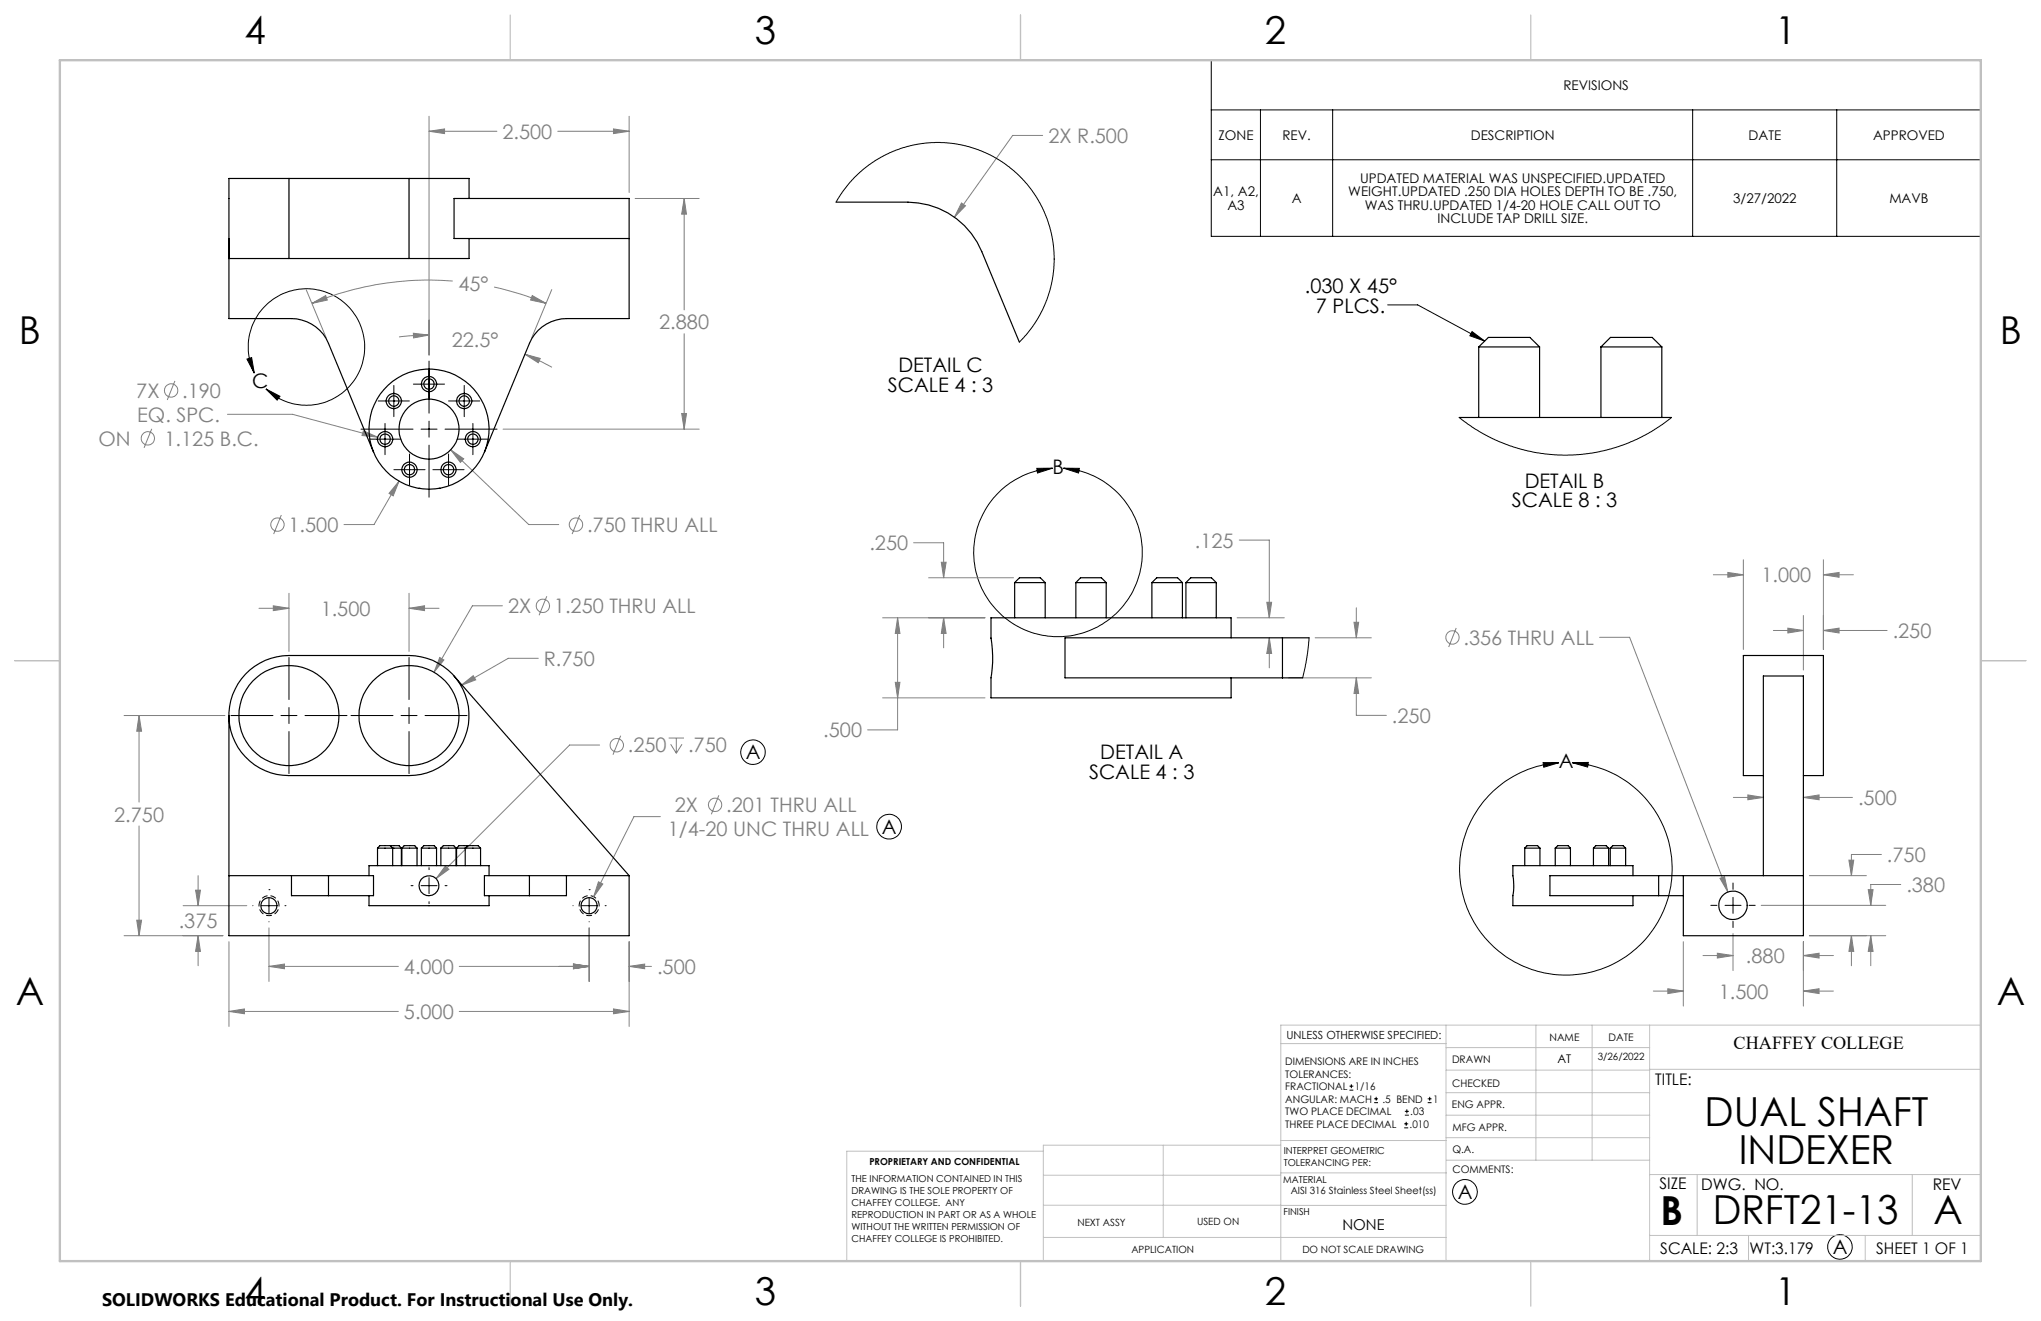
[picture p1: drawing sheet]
<svg xmlns="http://www.w3.org/2000/svg" width="432mm" height="279mm" viewBox="0 0 432 279" stroke-linecap="round" stroke-linejoin="round" font-family="sans-serif">
<g fill="none" stroke="#808080" stroke-width=".21">
<path d="M90.8 27.8l3.3-.5v1zM90.8 24.6v50.5M90.8 27.8h14.3M118 27.8h15.1M129.8 27.3l3.3 .5-3.3 .5zM133.1 24.6v16.1M220.6 28.6h-6.4l-12.3 17.3M95.8 59.4a64.5 64.5 0 0 0-29.8 4.8M134.4 42h13.5M144.7 42l.5 3.3h-1zM144.7 42v23.5M203.4 42.9l.9 .6-2.4 2.4z"/>
<path d="M64.8 61.2l4.2 10.2M66 64.2l2.9-1.7 .4 1zM87.5 70.5l3.3 .4-3.3 .6zM90.8 70.9l-6.4 .4M104.5 60.7l1.2 .3a66.8 66.8 0 0 1 9.8 3.2M111.1 74.9l3.2 .9-.4 .9zM111.1 74.9l5.7 2.8M112.6 62.5l2.9 1.7-3.2-.7zM116.7 61.2l-4.2 10.2M144.7 70.6v20.2M32.1 90.7l-1.6 4M37 80.6l-1.6 4"/>
<path d="M48.1 87.6h13.8l18 4.9M76.9 91.1l3 1.4-3.3-.4zM95.4 95.1l2.7 1.9-.7 .8zM95.4 95.1l16.5 15.8h6.3M106.4 90.8h41.5M144.2 87.5h1l-.5 3.3zM59.5 108.9l-1.6 4.1M84.4 101.8l-1.2 3.1-.9-.5zM84.4 101.8l-5.3 9.1h-6.3M122.7 108.9l-1.7 4.1M193.3 114.8h6.3v7.4M199.1 118.9h1.1l-.6 3.3z"/>
<path d="M262.2 114.2h6.3v16.5M368.8 118.4v19M385.8 118.4v19M54.8 128.7h6.3M57.8 128.1l3.3 .6-3.3 .5zM61.1 125.5v12.3M86.5 128.7l3.3-.6v1.1zM86.5 125.5v12.3M86.5 128.7h6.4M93 139.1l.9 .5-2.1 2.6zM106.3 128.1h-6.4l-8.1 14.1M113.9 139.2h-6.4l-10 5.8"/>
<path d="M115.7 126.1l-1.6 4M186.7 130.7h21.7M189.9 130.7l.5 3.3h-1zM189.9 130.7v23.7h-6.3M196.5 122.2h17.9M199.6 130.7l.6 3.3h-1.1zM199.6 130.7v6.3M261.7 130.7h10M268 127.4h1l-.5 3.3zM268.5 134.9l.5 3.3h-1zM268.5 134.9v6.4M278.2 134.9h11.9"/>
<path d="M286.5 131.6h.9l-.5 3.3zM286.9 128.6v6.3M308.1 132.8l-1.6 4M338.4 134.8h6.4l20.7 53.9M362.5 121.6h6.3M365.5 121.1l3.3 .5-3.3 .5zM375.2 133.4h6.3M378.2 132.9l3.3 .5-3.3 .5zM381.5 130.2v11.5M385.8 133.4l3.3-.5v1zM385.8 121.6l3.3-.5v1zM385.8 133.4h13.4"/>
<path d="M385.8 121.6h6.3M26.2 151.3h21.4M29.4 151.3l.6 3.4h-1.1zM29.4 151.3v18.4M97.5 145l2.6-2.1 .5 .9zM126.9 157.6h-6.4l-28.2 28.2M131.3 155.6l-1.6 4M141.5 156.1h3.2M141.9 157.4l1.2 1.9M143.1 156.1v3.2M144.3 157.4l-1.2 1.9M186.7 147.6h21.7"/>
<path d="M189.4 144.3h1l-.5 3.3zM272.6 143.4h17.5M286.9 143.4l.5 3.3h-.9zM286.9 143.4v7.9h6.4M29.4 174.7v23.2M139.7 172.7h-5.6l-8.5 17M152.1 168.2l-1.6 4M366.7 168.7h6.4M369.8 168.1l3.3 .6-3.3 .5zM381.5 168.7l3.3-.6v1.1zM381.5 168.7h10.4M26.2 197.9h21"/>
<path d="M28.9 194.6h1.1l-.6 3.3zM38.7 191.6h13.5M41.4 188.3h1l-.5 3.3zM41.9 197.9l.5 3.3h-1zM41.9 185.2v6.4M41.9 197.9v6.4M48.4 199.2v17.9M56.9 196.3v11.3M94.2 183.2l.8 .7-2.7 1.9zM124.6 196.3v11.3M126.6 186.5l.9 .5-1.9 2.7zM133.1 199.2v17.9"/>
<path d="M356.1 199.2v13.6M363.9 185.8l.9-.4 .7 3.3zM366.6 197.4v7.9M372.6 191.5h26.4M381.5 199.2v13.6M382.8 197.9h16.2M382.8 185.2h12.1M391.2 181.9h1l-.5 3.3zM391.7 197.9l.5 3.3h-1zM391.7 197.9v6.4M395.3 188.2h1l-.5 3.3zM395.8 197.9l.5 3.3h-1z"/>
<path d="M395.8 197.9v6.4M398 180.7h-6.3v4.5M402.1 187.1h-6.3v4.4M48.4 213.9l3.3-.5v1zM48.4 213.9h35.9M56.9 204.4l3.3-.5v1zM56.9 204.4h27.4M97.2 204.4h27.4M97.2 213.9h35.9M121.3 203.9l3.3 .5-3.3 .5zM129.8 213.4l3.3 .5-3.3 .5zM133.1 204.4l3.3-.5v1z"/>
<path d="M133.1 204.4h4.7M349.8 209.6h6.3M352.8 209.1l3.3 .5-3.3 .5zM360.3 202.1h6.3M363.3 201.6l3.3 .5-3.3 .5zM381.5 202.1l3.3-.5v1zM381.5 209.6l3.3-.5v1zM381.5 202.1h6.4M381.5 209.6h6.4"/>
<circle cx="31.3" cy="92.7" r="1.41"/>
<circle cx="36.2" cy="82.6" r="1.4"/>
<circle cx="58.7" cy="111" r="1.41"/>
<circle cx="121.9" cy="111" r="1.41"/>
<circle cx="114.9" cy="128.1" r="1.41"/>
<circle cx="307.3" cy="134.8" r="1.42"/>
<circle cx="130.5" cy="157.6" r="1.42"/>
<circle cx="151.3" cy="170.2" r="1.4"/>
</g>
<g fill="none" stroke="#000" stroke-width=".21">
<path d="M256.3 12.7h162.8v37.3h-162.8zM256.3 23.2h162.8M256.3 33.8h162.8M266.7 23.2v26.8M281.9 23.2v26.8M358.1 23.2v26.8M388.6 23.2v26.8M52.2 76l1-.4 .6 3.3zM53.8 78.9a12.3 12.3 0 0 1 10-17.8 12.3 12.3 0 0 1 12.8 16 12.3 12.3 0 0 1-19.6 5.8l-.7-.6M90.8 76.4v11M293.6 64.5h6.3l14.2 7.6M311.4 70.1l2.7 2-3.1-1.1z"/>
<path d="M56.3 82.3l2.9 1.5-.6 .8zM76.4 90.8h11M78.2 92.9h6.6M80 84.8h6.6M81.5 89.6v6.6M83.3 99.3h6.6M83.3 81.5v6.6M86.6 96v6.7M87.5 81.2h6.6M89.1 90.8h3.4M90.8 89.1v3.4M90.8 94.2v11"/>
<path d="M91.6 99.3h6.6M94.2 90.8h11M94.9 84.8h6.6M94.9 96v6.7M96.7 92.9h6.7M98.2 81.5v6.6M100 89.6v6.6M219.4 99.1l3.3-.1-3.2 1zM222.7 99a17.8 17.8 0 0 0-14.4 26.6 17.8 17.8 0 0 0 30.1 1.5 17.8 17.8 0 0 0-11.6-27.9l-1.8-.2M225 99l3.4 .1-.2 .9zM61.1 139.1v8.9M86.5 139.1v8.9"/>
<path d="M48.9 151.3h8.8M59.4 151.3h3.4M61.1 149.6v3.4M61.1 154.7v8.9M64.5 151.3h8.9M74.3 151.3h8.8M84.8 151.3h3.4M86.5 149.6v3.4M86.5 154.7v8.9M89.9 151.3h8.9M326.5 161.3h3.3l-3.2 1zM329.8 161.3a22.5 22.5 0 0 0-18.4 33 22.5 22.5 0 0 0 37.6 3.3 22.5 22.5 0 0 0-12.3-35.7l-4-.6"/>
<path d="M332.7 161.3h3.3l-.1 .9zM53.5 191.6h.1M55.2 191.6h3.4M56.9 188.2h.1M56.9 189.9v3.4M56.9 194.9v.1M60.3 191.6h.1M87 187.3h.4M89.1 187.3h3.4M90.8 183.5v.4M90.8 185.6v3.4M90.8 190.7v.4"/>
<path d="M94.2 187.3h.4M121.2 191.6h.1M122.9 191.6h3.4M124.6 188.2h.1M124.6 189.9v3.4M124.6 194.9v.1M128 191.6h.1M361.9 191.5h1.4M364.9 191.5h3.4M366.6 186.8v1.3M366.6 189.8v3.4M366.6 194.9v1.3"/>
<path d="M370 191.5h1.3M285.5 230.6h.8M285.5 229.7h.8M285.9 229.3v.9M290.7 233.2h.8M290.7 232.4h.8M291.1 232v.8M297.1 238.5h.8M297.1 237.7h.8M297.2 235.9h.9M297.2 235.1h.9M297.5 237.3v.8"/>
<path d="M297.6 234.6v.9M302 233.2h.9M302 232.4h.9M302.5 232v.8"/>
<circle cx="159.3" cy="159.1" r="2.59"/>
<circle cx="188.1" cy="174.9" r="2.63"/>
<circle cx="309.9" cy="252.1" r="2.61"/>
<circle cx="389.3" cy="263.7" r="2.59"/>
</g>
<path d="M56.9 193.7a2.12 2.12 0 0 1-1.9-3.1 2.12 2.12 0 0 1 3.7-.2 2.12 2.12 0 0 1-1.6 3.3h-.2M124.6 193.7a2.12 2.12 0 0 1-1.8-3.1 2.12 2.12 0 0 1 3.6-.2 2.12 2.12 0 0 1-1.5 3.3h-.3" fill="none" stroke="#000" stroke-width=".21" stroke-dasharray="1.3 .6" stroke-dashoffset=".7" stroke-linecap="butt"/>
<g fill="none" stroke="#c0c0c0" stroke-width=".21">
<path d="M305.9 216.8v49.9M324.9 216.8v28.6M336.8 216.8v28.6M349 216.8v49.9M419.1 216.8h-148.1v49.9M271 220.7h34.9M305.9 231.1h43.1M305.9 226.3h43.1M305.9 221.6h43.1M305.9 235.9h43.1M349 226.2h70.1M220.7 254.9l85.2 .1"/>
<path d="M220.7 248.6h50.3M220.7 243.5h-41.6v23.2M246.1 242.2v19.5M271 248.1h35M271 242.2h-50.3v24.5M271 241.2h35M305.9 240.6h43.1M306 245.4h43M349 248.4h70.1M359.1 248.4v12.9M404.6 248.4v12.9M220.7 261.7h85.2"/>
<path d="M349 261.3h70.1M369.9 261.3v5.4M394.6 261.3v5.4"/>
</g>
<path d="M108 3.2v9.5M215.9 3.2v9.5M323.8 3.2v9.5M3.1 139.7h9.6M419.1 139.7h9.5M108 266.7v9.6M215.9 266.7v9.6M323.8 266.7v9.6" fill="none" stroke="#c0c0c0" stroke-width=".25"/>
<path d="M12.7 12.7h406.4v254h-406.4z" fill="none" stroke="#c0c0c0" stroke-width=".5"/>
<path d="M56.3 82.3l2.9 1.5-.6 .8zM52.2 76l1-.4 .6 3.3zM326.5 161.3h3.3l-3.2 1zM332.7 161.3h3.3l-.1 .9zM219.4 99.1l3.3-.1-3.2 1zM225 99l3.4 .1-.2 .9zM311.4 70.1l2.7 2-3.1-1.1z" fill="#000"/>
<path d="M57.8 128.1l3.3 .6-3.3 .5zM86.5 128.7l3.3-.6v1.1zM93 139.1l-1.2 3.1 2.1-2.6zM97.5 145l3.1-1.2-.5-.9zM28.9 194.6h1.1l-.6 3.3zM29.4 151.3l.6 3.4h-1.1zM41.9 197.9l.5 3.3h-1zM41.4 188.3h1l-.5 3.3zM56.9 204.4l3.3-.5v1zM121.3 203.9l3.3 .5-3.3 .5zM48.4 213.9l3.3-.5v1zM129.8 213.4l3.3 .5-3.3 .5zM121.3 203.9l3.3 .5-3.3 .5zM133.1 204.4l3.3-.5v1zM126.6 186.5l-1 3.2 1.9-2.7zM94.2 183.2l-1.9 2.6 2.7-1.9zM129.8 27.3l3.3 .5-3.3 .5zM90.8 27.8l3.3-.5v1zM112.6 62.5l2.9 1.7-3.2-.7zM66 64.2l2.9-1.7 .4 1zM144.2 87.5h1l-.5 3.3zM144.7 42l.5 3.3h-1zM95.4 95.1l2 2.7 .7-.8zM84.4 101.8l-2.1 2.6 .9 .5zM76.9 91.1l-.3 1 3.3 .4zM111.1 74.9l3.2 .9-.4 .9zM87.5 70.5l3.3 .4-3.3 .6zM363.9 185.8l1.6 2.9-.7-3.3zM363.3 201.6l3.3 .5-3.3 .5zM381.5 202.1l3.3-.5v1zM352.8 209.1l3.3 .5-3.3 .5zM381.5 209.6l3.3-.5v1zM395.8 197.9l.5 3.3h-1zM395.3 188.2h1l-.5 3.3zM391.7 197.9l.5 3.3h-1zM391.2 181.9h1l-.5 3.3zM369.8 168.1l3.3 .6-3.3 .5zM381.5 168.7l3.3-.6v1.1zM378.2 132.9l3.3 .5-3.3 .5zM385.8 133.4l3.3-.5v1zM365.5 121.1l3.3 .5-3.3 .5zM385.8 121.6l3.3-.5v1zM199.6 130.7l.6 3.3h-1.1zM199.1 118.9h1.1l-.6 3.3zM189.4 144.3h1l-.5 3.3zM189.9 130.7l.5 3.3h-1zM268.5 134.9l.5 3.3h-1zM268 127.4h1l-.5 3.3zM286.9 143.4l.5 3.3h-.9zM286.5 131.6h.9l-.5 3.3zM203.4 42.9l-1.5 3 2.4-2.4z" fill="#808080"/>
<g fill="none" stroke="#000" stroke-width=".25">
<path d="M61.1 37.7h-12.7v29.7h13.3a8.6 8.6 0 0 1 7.8 5.2l9.5 23M61.1 37.7v17M61.1 37.7h25.4M86.5 37.7h12.7v4.3M86.5 37.7v17M48.4 54.7h12.7M61.1 54.7h25.4M99.2 50.4v4.3h-12.7M133.1 50.4h-37v-8.4h37v25.4h-13.3a8.6 8.6 0 0 0-7.8 5.2l-9.5 23M176.9 42.8h15.2a17 17 0 0 1 15.6 10.4l8 19.2M312.8 73.4h12.9M312.8 73.4l2.1-2h8.8l2 2"/>
<path d="M312.8 73.4v14.9M325.7 73.4v14.9M338.7 73.4h12.9M338.7 73.4l2-2h8.8l2.1 2M338.7 73.4v14.9M351.6 73.4v14.9M308.7 88.3h44.9M88.7 103.3h.1M92.9 103.3h.1M214.7 123.2h6.4M214.7 123.2l1-1h4.4l1 1M214.7 123.2v7.5"/>
<path d="M221.1 123.2v7.5M227.6 123.2h6.4M227.6 123.2l1-1h4.4l1 1M227.6 123.2v7.5M234 123.2v7.5M243.7 123.2h6.5M243.7 123.2l1-1h4.4l1.1 1M243.7 123.2v7.5M250.2 123.2v7.5M250.9 123.2h6.4M250.9 123.2l1-1h4.4l1 1M250.9 123.2v7.5"/>
<path d="M257.3 123.2v7.5M260.5 134.9v-4.2h-50.8v4.2a25 25 0 0 1 0 8.5v4.2h50.8v-4.2M271.3 134.9h5.7M271.3 134.9v8.5M271.3 134.9h-46v8.5h46M48.4 151.3v46.6h84.7v-12.7M51.9 142.6a12.6 12.6 0 0 1 9.2-4h25.4a12.7 12.7 0 0 1 12.7 12.7 12.7 12.7 0 0 1-12.7 12.7h-25.4a12.7 12.7 0 0 1-11.6-7.6 12.7 12.7 0 0 1 2.4-13.8zM96.1 143l37 42.2M271.3 143.4h4.3M79.9 179.4h3.2M79.9 179.4v3.7M82.6 178.9h-2.2l-.5 .5"/>
<path d="M82.6 178.9h1.8l.5 .5M82.6 178.9l.5 .5M83.1 179.4h1.8M83.1 179.4v3.7M84.9 179.4v3.7M85 179.4l.5-.5h2.2l.5 .5M85 179.4h3.2M85 179.4v3.7M88.2 179.4v3.7M89.1 179.4h3.3M89.1 179.4l.6-.5h2.2l.5 .5M89.1 179.4v3.7"/>
<path d="M92.4 179.4v3.7M93.3 179.4h3.2M93.3 179.4l.5-.5h2.2l.5 .5M93.3 179.4v3.7M96.5 179.4v3.7M96.6 179.4h1.8M96.6 179.4v3.7M98.4 179.4h3.3M98.4 179.4v3.7M99 178.9h2.1l.6 .5M99 178.9h-1.9l-.5 .5M99 178.9l-.6 .5"/>
<path d="M101.7 179.4v3.7M322.6 179.4h3.2M322.6 179.4l.5-.5h2.2l.5 .5M322.6 179.4v3.7M325.8 179.4v3.7M329 179.4h3.2M329 179.4l.6-.5h2.2l.4 .5M329 179.4v3.7M332.2 179.4v3.7M337.1 179.4h3.2M337.1 179.4l.5-.5h2.2l.5 .5M337.1 179.4v3.7"/>
<path d="M340.3 179.4v3.7M340.7 179.4h3.2M340.7 179.4l.5-.5h2.2l.5 .5M340.7 179.4v3.7M343.9 179.4v3.7M373.1 164h-4.3v-25.4h17v25.4h-4.3M48.4 185.2h13.3M61.7 185.2h7.8M61.7 185.2v4.2h7.8M69.5 185.2h9.5v4.2h-9.5M69.5 185.2v4.2M78.1 185.2v-2.1h25.4v2.1"/>
<path d="M78.1 189.4v2.2h25.4v-2.2M112 185.2h7.8M112 185.2h-9.5v4.2h9.5M112 185.2v4.2M119.8 185.2v4.2h-7.8M119.8 185.2h13.3M345.5 185.2v-2.1h-25.4v2.1a12.4 12.4 0 0 1 0 4.2v2.2h25.4v-2.2M350.9 189.4h5.2M350.9 185.2h5.2M350.9 185.2h-23v4.2h23M350.9 185.2v4.2M356.1 185.2h25.4"/>
<path d="M356.1 185.2v12.7h25.4v-54.9h-8.4v42.2"/>
<circle cx="81.5" cy="92.9" r="1.6"/>
<circle cx="81.5" cy="92.9" r="1.11"/>
<circle cx="83.3" cy="84.8" r="1.61"/>
<circle cx="83.3" cy="84.8" r="1.1"/>
<circle cx="86.6" cy="99.3" r="1.62"/>
<circle cx="86.6" cy="99.3" r="1.1"/>
<circle cx="90.8" cy="81.2" r="1.6"/>
<circle cx="90.8" cy="90.8" r="12.7"/>
<circle cx="90.8" cy="81.2" r="1.1"/>
<circle cx="90.8" cy="90.8" r="6.4"/>
<circle cx="94.9" cy="99.3" r="1.62"/>
<circle cx="94.9" cy="99.3" r="1.1"/>
<circle cx="98.2" cy="84.8" r="1.61"/>
<circle cx="98.2" cy="84.8" r="1.1"/>
<circle cx="100" cy="92.9" r="1.6"/>
<circle cx="100" cy="92.9" r="1.1"/>
<circle cx="61.1" cy="151.4" r="10.6"/>
<circle cx="86.5" cy="151.4" r="10.6"/>
<circle cx="56.9" cy="191.6" r="1.7"/>
<circle cx="90.8" cy="187.3" r="2.12"/>
<circle cx="124.6" cy="191.6" r="1.7"/>
<circle cx="366.6" cy="191.5" r="3"/>
</g>
<path d="M176.9 42.8l1.3-2.2 1.6-2 2-2.1 2-1.6 2.5-1.6 1.9-1 2.9-1.1 2.3-.6 2.6-.4 2.9-.1 2.7 .2 2.7 .5 2.8 .9 2.4 1.1 4.1 2.5 1.9 1.7 1.7 1.8 1.9 2.6 .9 1.5 1.3 2.7 .8 2.5 .6 2.5 .3 2.7v2.3l-.2 2.7-.5 2.4-.9 2.8-1 2.3-1.5 2.6-1.8 2.5-1.4 1.5M308.7 88.3l2.7 2 2.5 1.5 3.1 1.5 2.5 1 2.5 .8 3.2 .7 5.5 .5 3.3-.1 2.7-.4 3.2-.6 3.4-1 3.1-1.3 2.2-1.2 3.2-2 1.8-1.4M277 134.9l-.6 4.6-.8 3.9" fill="none" stroke="#000" stroke-width=".21"/>
<g font-size="8.5">
<text x="360.6" y="238.1">DUAL SHAFT</text>
<text x="367.9" y="246.3">INDEXER</text>
<text x="351.3" y="259">B</text>
<text x="362.4" y="258.9">DRFT21-13</text>
<text x="409" y="258.9">A</text>
</g>
<g font-size="8.1">
<text x="51.7" y="9.3">4</text>
<text x="159.7" y="9.3">3</text>
<text x="267.6" y="9.3">2</text>
<text x="375.6" y="9.3">1</text>
<text x="4" y="72.8">B</text>
<text x="423.1" y="72.8">B</text>
<text x="3.3" y="212.5">A</text>
<text x="422.4" y="212.5">A</text>
<text x="51.7" y="276">4</text>
<text x="159.7" y="276">3</text>
<text x="267.6" y="276">2</text>
<text x="375.6" y="276">1</text>
</g>
<g font-size="4.2" fill="#808080">
<text x="106.3" y="29.3">2.500</text>
<text x="221.8" y="30.2">2X R.500</text>
<text x="97" y="61.5">45°</text>
<text x="139.5" y="69.7">2.880</text>
<text x="95.6" y="73.4">22.5°</text>
<text x="28.8" y="84.1">7X</text>
<text x="29" y="89.2">EQ. SPC.</text>
<text x="38.6" y="84.1">.190</text>
<text x="20.9" y="94.3">ON</text>
<text x="34.8" y="94.3">1.125 B.C.</text>
<text x="61.1" y="112.5">1.500</text>
<text x="124.2" y="112.5">.750 THRU ALL</text>
<text x="183.9" y="116.4">.250</text>
<text x="252.8" y="115.8">.125</text>
<text x="372.7" y="123.2">1.000</text>
<text x="67.8" y="130.2">1.500</text>
<text x="107.5" y="129.7">2X</text>
<text x="117.2" y="129.7">1.250 THRU ALL</text>
<text x="309.6" y="136.4">.356 THRU ALL</text>
<text x="400.4" y="134.9">.250</text>
<text x="115.1" y="140.8">R.750</text>
<text x="174.2" y="156">.500</text>
<text x="294.5" y="152.9">.250</text>
<text x="132.8" y="159.2">.250</text>
<text x="145.6" y="159.2">.750</text>
<text x="24.2" y="173.8">2.750</text>
<text x="142.7" y="171.8">2X</text>
<text x="153.6" y="171.8">.201 THRU ALL</text>
<text x="393.1" y="170.2">.500</text>
<text x="141.3" y="176.8">1/4-20 UNC THRU ALL A</text>
<text x="399.2" y="182.3">.750</text>
<text x="403.3" y="188.7">.380</text>
<text x="37.8" y="196.3">.375</text>
<text x="369.4" y="203.7">.880</text>
<text x="85.5" y="206">4.000</text>
<text x="139" y="206">.500</text>
<text x="85.5" y="215.5">5.000</text>
<text x="363.6" y="211.2">1.500</text>
</g>
<g font-size="4.2">
<text x="276.1" y="61.9">.030 X 45°</text>
<text x="278.4" y="66.1">7 PLCS.</text>
<text x="53.3" y="82.1">C</text>
<text x="187.9" y="82.9">SCALE 4 : 3</text>
<text x="190.1" y="78.8">DETAIL C</text>
<text x="222.7" y="100.2">B</text>
<text x="319.9" y="107.3">SCALE 8 : 3</text>
<text x="322.6" y="103.1">DETAIL B</text>
<text x="157.8" y="160.6">A</text>
<text x="232.8" y="160.5">DETAIL A</text>
<text x="230.4" y="164.7">SCALE 4 : 3</text>
<text x="329.8" y="162.5">A</text>
<text x="308.4" y="253.6">A</text>
<text x="387.7" y="265.3">A</text>
</g>
<text font-size="3.9" x="366.8" y="222">CHAFFEY COLLEGE</text>
<text font-size="3.8" x="21.6" y="276.3">SOLIDWORKS Educational Product. For Instructional Use Only.</text>
<g font-size="3.4">
<text x="350.2" y="229.5">TITLE:</text>
<text x="351.1" y="251.6">SIZE</text>
<text x="359.9" y="251.6">DWG. NO.</text>
<text x="408.9" y="251.7">REV</text>
<text x="351.2" y="265.2">SCALE: 2:3</text>
<text x="370.1" y="265.3">WT:3.179</text>
<text x="396.9" y="265.2">SHEET 1 OF 1</text>
</g>
<text font-size="3.2" x="284" y="260.1">NONE</text>
<g font-size="2.8">
<text x="330.8" y="19">REVISIONS</text>
<text x="257.8" y="29.6">ZONE</text>
<text x="271.3" y="29.6">REV.</text>
<text x="311.2" y="29.6">DESCRIPTION</text>
<text x="369.9" y="29.6">DATE</text>
<text x="396.3" y="29.6">APPROVED</text>
<text x="256.7" y="41.5">A1, A2,</text>
<text x="285.3" y="41.5">WEIGHT.UPDATED .250 DIA HOLES DEPTH TO BE .750,</text>
<text x="287.7" y="38.7">UPDATED MATERIAL WAS UNSPECIFIED.UPDATED</text>
<text x="259.7" y="44.3">A3</text>
<text x="273.3" y="42.9">A</text>
<text x="288.7" y="44.3">WAS THRU.UPDATED 1/4-20 HOLE CALL OUT TO</text>
<text x="304.1" y="47.2">INCLUDE TAP DRILL SIZE.</text>
<text x="366.7" y="42.9">3/27/2022</text>
<text x="399.7" y="42.9">MAVB</text>
</g>
<text font-size="2.5" x="329.5" y="224.8">AT</text>
<text font-size="2.4" x="272.2" y="219.7">UNLESS OTHERWISE SPECIFIED:</text>
<g font-size="2.2">
<text x="327.8" y="220.1">NAME</text>
<text x="340.3" y="220.2">DATE</text>
<text x="271.9" y="225.3">DIMENSIONS ARE IN INCHES</text>
<text x="271.9" y="227.9">TOLERANCES:</text>
<text x="307.2" y="224.9">DRAWN</text>
<text x="271.9" y="230.6">FRACTIONAL</text>
<text x="271.9" y="233.2">ANGULAR: MACH</text>
<text x="286.6" y="230.6">1/16</text>
<text x="292.5" y="233.2">.5 BEND</text>
<text x="303.2" y="233.2">1</text>
<text x="307.3" y="229.8">CHECKED</text>
<text x="271.9" y="238.5">THREE PLACE DECIMAL</text>
<text x="271.9" y="235.9">TWO PLACE DECIMAL</text>
<text x="298.2" y="238.5">.010</text>
<text x="298.4" y="235.9">.03</text>
<text x="307.2" y="234.5">ENG APPR.</text>
<text x="307.3" y="239.2">MFG APPR.</text>
<text x="307.3" y="243.9">Q.A.</text>
<text x="307.3" y="248.1">COMMENTS:</text>
</g>
<g font-size="2.1">
<text x="338" y="224.2">3/26/2022</text>
<text x="273.1" y="252.5">AISI 316 Stainless Steel Sheet(ss)</text>
<text x="227.9" y="259.2">NEXT ASSY</text>
<text x="253.3" y="259.2">USED ON</text>
<text x="239.3" y="265">APPLICATION</text>
<text x="275.5" y="265.1">DO NOT SCALE DRAWING</text>
</g>
<g font-size="2">
<text x="271.6" y="244.1">INTERPRET GEOMETRIC</text>
<text x="180.2" y="250">THE INFORMATION CONTAINED IN THIS</text>
<text x="183.9" y="246.4">PROPRIETARY AND CONFIDENTIAL</text>
<text x="271.5" y="250.2">MATERIAL</text>
<text x="271.6" y="246.6">TOLERANCING PER:</text>
<text x="180.2" y="252.5">DRAWING IS THE SOLE PROPERTY OF</text>
<text x="180.2" y="255.1">CHAFFEY COLLEGE. ANY</text>
<text x="180.2" y="257.6">REPRODUCTION IN PART OR AS A WHOLE</text>
<text x="271.5" y="257">FINISH</text>
<text x="180.2" y="260.1">WITHOUT THE WRITTEN PERMISSION OF</text>
<text x="180.2" y="262.6">CHAFFEY COLLEGE IS PROHIBITED.</text>
</g>
</svg>
